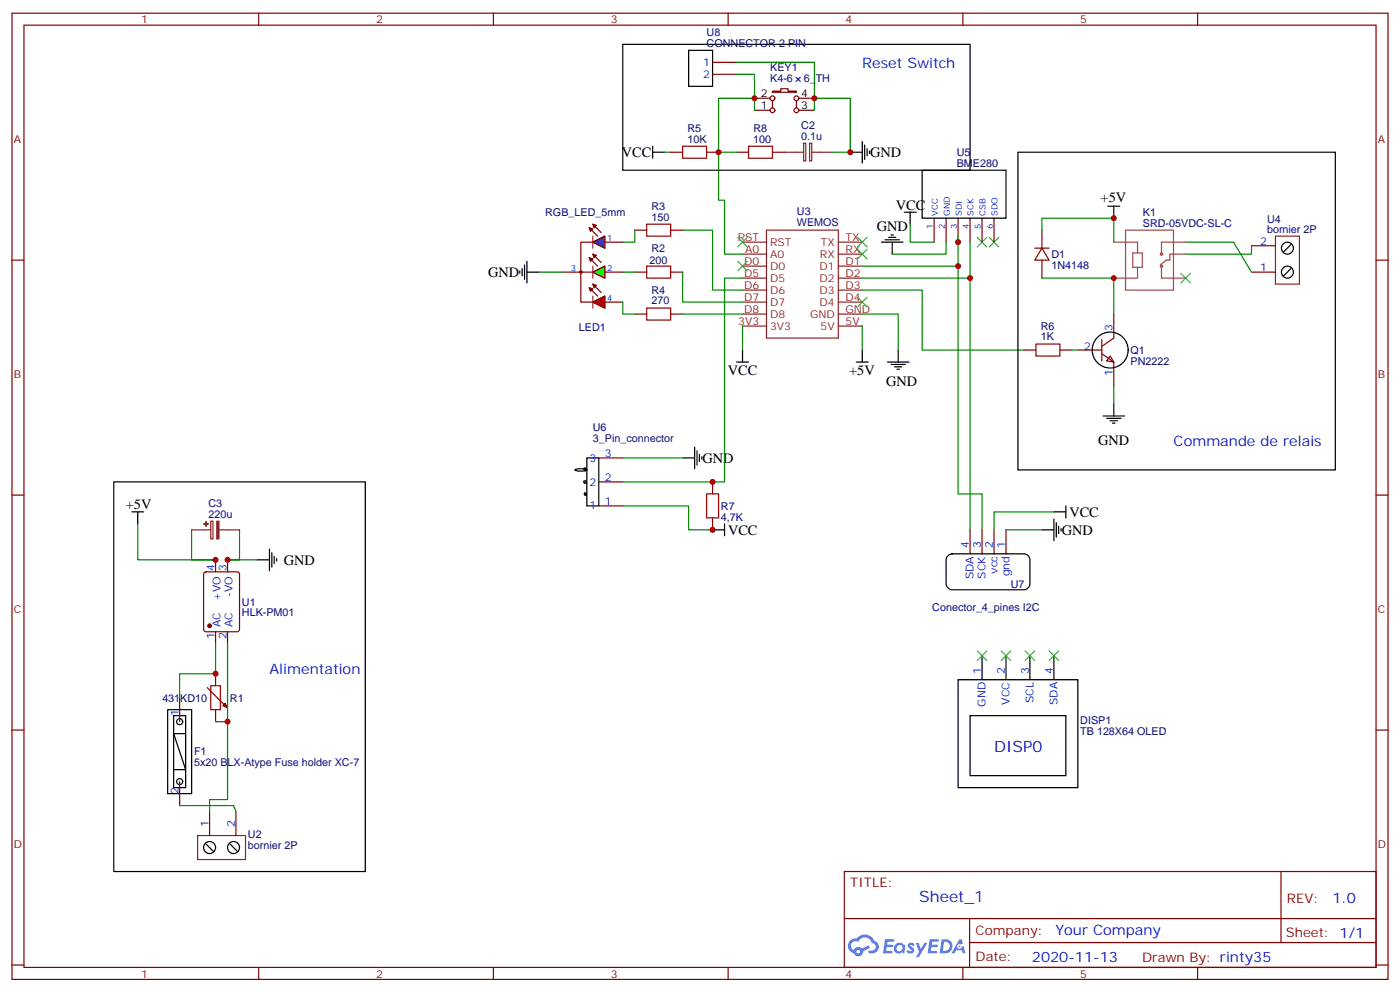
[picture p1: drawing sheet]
<svg xmlns="http://www.w3.org/2000/svg" width="412mm" height="292mm" viewBox="0 0 412 292" stroke-linecap="round" stroke-linejoin="round" font-family="sans-serif">
<g fill="none" stroke="#870000" stroke-width=".35">
<path d="M3.5 3.9h405.4v284.3h-405.4zM7.1 7.4h398.2v277.3h-398.2zM76.2 3.9v3.5M145.3 3.9v3.5M214.5 3.9v3.5M283.6 3.9v3.5M352.8 3.9v3.5M3.5 76.6h3.6M405.3 76.6h3.6M3.5 145.7h3.6M405.3 145.7h3.6M3.5 214.8h3.6"/>
<path d="M405.3 214.8h3.6M248.7 256.5h156.6v28.2h-156.6zM377.3 256.5v20.9M248.7 270.3h156.5M285.6 277.4h119.6M285.6 270.3v14.1M3.5 284h3.6M76.2 284.7v3.5M145.3 284.7v3.5M214.5 284.7v3.5M283.6 284.7v3.5M352.8 284.7v3.5"/>
<path d="M405.3 284h3.6"/>
</g>
<g fill="#5487ff">
<path d="M267.7 277.6a1.22 1.22 0 0 1 1.7 .3l-.4 .6a.47 .47 0 0 0-.3-.4 .47 .47 0 0 0-.5 .2l.1 .2a1.14 1.14 0 0 1 .8 1.8 1.14 1.14 0 0 1-1.9-.1l-.2-.1 .5-.6 .7 .4a.29 .29 0 0 0 .3-.2 .29 .29 0 0 0-.2-.3 1.04 1.04 0 0 1-.6-1.8z"/>
<path d="M260.7 276.4h2.4l.3 .2-.2 .5h-1.8l-.1 .9h1.5l.3 .4-.3 .3h-1.6l-.2 1.1 1.7 .1 .2 .3-.2 .3-2.6 .1z"/>
<path d="M273.8 276.4h2.4l.3 .2-.1 .5h-1.8l-.2 .9h1.6l.3 .4-.4 .3h-1.6l-.1 1.1 1.7 .1 .2 .3-.2 .3h-2.6z"/>
<path d="M282.6 276.4h.7l.3 1.3-.6 .3a.69 .69 0 0 0-1 .2 .69 .69 0 0 0 .4 1 .69 .69 0 0 0 .9-.6l.5-.3 .6 2.2h-.8l-.2-.8h-1.8l-.5 .8h-.8z"/>
<path d="M269.8 277.5h.8l.6 1.8 1.1-1.8h.9l-2.6 4.2h-.8l.9-1.6z"/>
<path d="M277.4 276.4l-.6 4.2h1.3a2.11 2.11 0 0 0 2.5-2.2 2.11 2.11 0 0 0-2.5-2zM278.1 277.1a1.39 1.39 0 0 1 1.7 1.5 1.39 1.39 0 0 1-1.8 1.2h-.3z"/>
<path d="M263.7 278a1.54 1.54 0 0 0-.1 2.2 1.54 1.54 0 0 0 2.2 .1l.6 .3 .3-2.3-.2-.3h-.4a1.49 1.49 0 0 0-2.4 0zM264 279a.94 .94 0 0 1 1.8 0 .94 .94 0 0 1-1.8 0z"/>
<path d="M250.4 276.8a2.18 2.18 0 0 0 1.1 3.7 1.44 1.44 0 0 0 1.6 .9 1.44 1.44 0 0 0 1.2-1.5l2-1-.5-.7-1.9 1a1.47 1.47 0 0 0-2.4 .4 1.39 1.39 0 0 1-.7-1.9 1.39 1.39 0 0 1 2-.5 2.12 2.12 0 0 1 2.2-1.3 2.12 2.12 0 0 1 1.9 1.7 1.14 1.14 0 0 1 1.1 1.4 1.14 1.14 0 0 1-1.7 .7 .43 .43 0 0 0-.5 .4 .43 .43 0 0 0 .4 .5 1.98 1.98 0 0 0 2.5-1.3 1.98 1.98 0 0 0-1.2-2.5 3.1 3.1 0 0 0-5.3-.7l-.9 .1zM252.3 280.1a.55 .55 0 0 1 1.1 0 .55 .55 0 0 1-1.1 0z"/>
<circle cx="282.6" cy="278.5" r=".26"/>
</g>
<g fill="none" stroke="#870000" stroke-width=".35">
<path d="M174.6 71.3h-3.5v17.6h3.5M169.3 80.1h5.3M60.2 168.5l.5-.2h9.1l.7 .4 .1 16.5-.5 .7h-9.4l-.7-.4v-16.5zM63.5 164.7v3.6M67 164.7v3.6M63.5 185.9v3.5M63.5 198.3v3.5M67 185.9v3.5M52.9 205.3v7.1M61 202.4l5.3 5.2M63.5 208.8v3.6M52.9 230v7.1"/>
<path d="M61.7 238.8v7.1M69.5 238.8v7.1"/>
</g>
<g fill="#870000" stroke="#870000" stroke-width=".35">
<path d="M65.6 207.6l.7-.7 .7 1.5z"/>
<circle cx="61.7" cy="184.2" r=".53"/>
</g>
<path d="M62.1 201.8h2.8v7h-2.8z" fill="none" stroke="#a10000" stroke-width=".35"/>
<g fill="none" stroke="#000" stroke-width=".35">
<path d="M217 106.5h3.5M218.7 103v3.5M261.4 106.5h6.4M262.5 107.2h4.2M263.5 107.9h2.1M264.2 108.7h.7M264.6 103v3.5M75.8 164.7h3.6M79.4 161.6v6.3M80.1 162.6v4.3M80.8 163.7v2.1M81.5 164.4v.7"/>
<path d="M49.4 208.8h7v24.7h-7zM51.2 210.6h3.5v21.2h-3.5zM54.7 215.9h-3.5l3.5 10.6h-3.5M60.7 248.4l2.1 2.1M67.7 248.4l2.1 2.1"/>
<circle cx="52.9" cy="212.4" r=".88"/>
<circle cx="52.9" cy="230" r=".88"/>
<circle cx="61.7" cy="249.4" r="1.76"/>
<circle cx="68.8" cy="249.4" r="1.76"/>
</g>
<path d="M254 92.4h10.6v10.6M40.6 154.2v10.5h22.9h-7.1v-8.8M70.6 155.9v8.8h-3.6h8.8M67 189.4v23h-3.5M67 212.4v22.9h-5.3v3.5M52.9 237.1h15.9l.7 1.7" fill="none" stroke="#008700" stroke-width=".35"/>
<g fill="none" stroke="#8c2424" stroke-width=".35">
<path d="M174.6 69.5v3.5M174.6 78.3v3.5M174.6 71.3l3.6-1.8v3.5zM218.7 78.3h7.1M218.7 74.8h7.1M218.7 71.3h7.1M225.8 67.7h21.1v31.8h-21.1zM246.9 78.3h7.1M246.9 74.8h7.1M246.9 71.3h7.1M174.6 88.9l3.6-1.8v3.6zM174.6 87.1v3.6"/>
<path d="M174.6 80.1l3.6-1.8v3.5zM218.7 96h7.1M218.7 92.4h7.1M218.7 88.9h7.1M218.7 85.4h7.1M218.7 81.8h7.1M246.9 96h7.1M246.9 92.4h7.1M246.9 88.9h7.1M246.9 85.4h7.1M246.9 81.8h7.1M58.2 245.9h14.1v7h-14.1z"/>
</g>
<path d="M174.6 88.9l3.6-1.8v3.6z" fill="#f00" stroke="#870000" stroke-width=".35"/>
<path d="M174.6 80.1l3.6-1.8v3.5z" fill="#0f0" stroke="#870000" stroke-width=".35"/>
<path d="M174.6 71.3l3.6-1.8v3.5z" fill="#00f" stroke="#870000" stroke-width=".35"/>
<g fill="#870000" stroke="#870000" stroke-width=".35">
<path d="M173.6 67l1 .4-.7 .7z"/>
<path d="M174.6 66l1.1 .3-.7 .7z"/>
<path d="M173.6 75.8l1 .4-.7 .7z"/>
<path d="M174.6 74.8l1.1 .3-.7 .7z"/>
<path d="M173.6 84.7l1 .3-.7 .7z"/>
<path d="M174.6 83.6l1.1 .4-.7 .7z"/>
</g>
<g fill="none" stroke="#870000" stroke-width=".35">
<path d="M222.2 32.5h4.6M222.2 28.9h4.6M227.5 26.8h2.5v-.7h2.1v.7h2.5v.4h-7.1zM227.5 29.6v2.2M234.6 29.6v2.2M235.3 32.5h4.6M235.3 28.9h4.6M173.6 67l2.4 2.5M173.6 75.8l2.4 2.5M174.6 66l2.5 2.4M174.6 74.8l2.5 2.5M178.2 71.3h5.2"/>
<path d="M187 67.7h3.5M197.6 67.7h3.5M304.8 73h4.2M306.9 73l2.1 3.6h-4.2zM306.9 67.7v5.3M306.9 76.6v5.2M368.7 72.3h7M165.8 80.1h3.5M173.6 84.7l2.4 2.4M174.6 83.6l2.5 2.5M178.2 80.1h5.2M178.2 88.9h5.2"/>
<path d="M368.7 80.1h7"/>
<circle cx="227.5" cy="32.5" r=".71"/>
<circle cx="227.5" cy="28.9" r=".71"/>
<circle cx="234.6" cy="28.9" r=".71"/>
<circle cx="234.6" cy="32.5" r=".71"/>
</g>
<circle cx="171.1" cy="80.1" r=".35" fill="none" stroke="#900" stroke-width=".35"/>
<g fill="none" stroke="#000" stroke-width=".35">
<path d="M192.3 44.8h3.5M192.3 43v3.6M250.5 44.8h3.5M254 41.6v6.4M254.7 42.7v4.2M255.4 43.7v2.2M256.1 44.4v.8M153.1 79.7v.7M153.8 79v2.1M154.5 78v4.2M155.2 76.9v6.4M259.6 71.3h6.4"/>
<path d="M260.7 70.6h4.2M261.8 69.8h2.1M262.5 69.1h.7M262.8 71.3v3.5M266.3 62.4h3.6M268.1 62.4v3.6M326.3 60.7h3.5M328.1 60.7v3.5M380.3 79l-2.1 2.1M380.3 72l-2.1 2.1M155.2 80.1h3.5M252.2 106.5h3.6"/>
<path d="M254 103v3.5M38.8 150.6h3.5M40.6 150.6v3.6"/>
<circle cx="379.2" cy="73" r="1.76"/>
<circle cx="379.2" cy="80.1" r="1.76"/>
</g>
<path d="M195.8 44.8h1.8M187 67.7v3.6h-3.6M201.1 67.7h8.8v17.7h8.8M158.7 80.1h7.1M218.7 96v7M254 96v7M63.5 189.4v8.9h-10.6v7" fill="none" stroke="#008700" stroke-width=".35"/>
<g fill="none" stroke="#3c3" stroke-width=".35">
<path d="M217.3 69.8l2.8 2.9M217.3 76.9l2.8 2.8M220.1 69.8l-2.8 2.9M220.1 76.9l-2.8 2.8M252.6 73.4l2.8 2.8M252.6 69.8l2.8 2.9M255.4 73.4l-2.8 2.8M255.4 69.8l-2.8 2.9M287.9 69.8l2.8 2.9M290.7 69.8l-2.8 2.9M291.4 69.8l2.8 2.9M294.2 69.8l-2.8 2.9"/>
<path d="M252.6 87.5l2.8 2.8M255.4 87.5l-2.8 2.8"/>
</g>
<path d="M231.1 44.8h5.6M236.7 42.2h.6v5.1h-.6zM238.5 42.2h.6v5.1h-.6zM239.2 44.8h6M375.7 69.5h7.1v14.1h-7.1z" fill="none" stroke="#8c2424" stroke-width=".35"/>
<path d="M190.5 66h7.1v3.5h-7.1z" fill="none" stroke="#a10000" stroke-width=".35"/>
<path d="M327 104.8l1.1 1.7-2.1-.3z" fill="#fff" stroke="#870000" stroke-width=".35"/>
<g fill="none" stroke="#870000" stroke-width=".35">
<path d="M209.9 18.3h7.1M209.9 21.9h7.1M197.6 44.8h3.5M208.1 44.8h3.6M217 44.8h3.5M227.5 44.8h3.6M275.2 64.2v7.1M278.7 64.2v7.1M282.2 64.2v7.1M285.8 64.2v7.1M289.3 64.2v7.1M292.8 64.2v7.1"/>
<path d="M187 80.1h3.5M187 92.4h3.5M197.6 80.1h3.5M197.6 92.4h3.5M324.6 99.8v6.4M328.1 92.4v7.1l-3.5 2.5M301.6 103h3.6M312.2 103h3.5M317.5 103h7.1M324.6 104.1l3.5 2.4v7.1M176.4 134.8h7M176.4 141.8h7"/>
<path d="M176.4 148.9h7M209.9 141.8v3.5M209.9 152.4v3.5M285.8 155.9v7.1M289.3 155.9v7.1M292.8 155.9v7.1M296.3 155.9v7.1"/>
</g>
<g fill="none" stroke="#000" stroke-width=".35">
<path d="M183.4 13.1h102.4v37h-102.4zM202.8 14.8h7.1v10.6h-7.1zM271.6 50.1h24.7v14.1h-24.7zM299.9 44.8h93.4v93.5h-93.4zM328.1 118.9v3.5M169.4 138.2a5.1 5.1 0 0 1 3.5 .1 4.6 4.6 0 0 1-3.6 0zM172.7 138l-.2-.3-.5 .2 .2 .6h.3l.2-.3M172.9 134.8h3.5v14.1h-3.5zM201.1 134.8h3.5M204.6 131.6v6.3M205.3 132.6v4.3M206 133.7v2.1"/>
<path d="M206.7 134.4v.7M324.9 122.4h6.4M326 123.1h4.2M327 123.8h2.1M327.7 124.5h.7M33.5 141.8h74.1v114.7h-74.1zM172.7 145.2l-.4-.1-.2 .2 .2 .4 .4-.2M172.8 141.7l-.2-.2h-.5l-.1 .5 .1 .2h.6l.1-.4M209.9 155.9h3.5M213.4 154.2v3.5M306.9 155.9h3.5M310.4 150.6h3.6"/>
<path d="M310.4 152.8v6.3M311.1 153.8v4.2M311.9 154.9v2.1M312.6 155.6v.7M314 148.9v3.5M279.3 163.5l1.2-.5h21.1a1.76 1.76 0 0 1 1.8 1.7v7.1a1.89 1.89 0 0 1-1.8 1.8h-21.1a1.89 1.89 0 0 1-1.8-1.8v-7.1zM289.3 193v7M296.3 193v7M303.4 193v7M310.4 193v7M282.2 200h35.3v31.8h-35.3zM285.8 210.6h28.2v17.6h-28.2z"/>
<circle cx="327" cy="103" r="5.3"/>
</g>
<g fill="none" stroke="#008700" stroke-width=".35">
<path d="M217 18.3h22.9v10.6M217 21.9h5.2v7M222.2 32.5v-3.6h-10.5v15.9h5.3M239.9 28.9h10.6v15.9h-5.3M239.9 28.9v3.6M211.7 44.8v14.1h1.7v15.9h5.3M268.1 66v5.3h7.1M278.7 71.3v3.5h-15.9M282.2 69.5v8.8h-28.2M282.2 78.3v67h7.1v10.6M285.8 71.3v10.5h-31.8M306.9 67.7v-3.5h21.2v7.1"/>
<path d="M349.2 71.3h14.2l5.3 8.8M368.7 72.3v2.5h-19.5M183.4 88.9v3.5h3.6M183.4 80.1h3.6M201.1 80.1v8.8h17.6M201.1 92.4h17.6M218.7 81.8h-5.3v60h-30M254 85.4h17.6v17.6h30M285.8 81.8v74.1M306.9 81.8h21.2v10.6M315.7 103h1.8M328.1 113.6v5.3"/>
<path d="M183.4 134.8h17.7M183.4 148.9h19.4v7h7.1M296.3 155.9h10.6M310.4 150.6h-17.6v5.3"/>
</g>
<g fill="none" stroke="#a64a4a" stroke-width=".35">
<path d="M328.1 71.3h7v3.1M331.6 67.7h14.1v17.7h-14.1zM333.7 74.4h2.8v4.3h-2.8zM335.1 78.7v3.1h-7M342.1 78.3v3.5h3.6M342.5 78.3a.35 .35 0 0 0-.5-.3 .35 .35 0 0 0-.1 .5 .35 .35 0 0 0 .5 0l.1-.2M345.7 71.3h-3.6v3.5M345.7 74.8h-1.1v1.8h-1.1l-1.7 1.4M345.8 71.3h3.4M345.8 74.8h3.4M345.8 81.8h3.4"/>
<circle cx="342.1" cy="74.8" r=".35"/>
</g>
<path d="M201.1 43h7v3.6h-7zM220.5 43h7v3.6h-7zM190.5 78.3h7.1v3.5h-7.1zM190.5 90.7h7.1v3.5h-7.1zM305.2 101.2h7v3.6h-7zM208.1 145.3h3.6v7.1h-3.6z" fill="none" stroke="#a10000" stroke-width=".35"/>
<path d="M347.8 80.4l2.9 2.9M350.7 80.4l-2.9 2.9M287.9 191.6l2.8 2.8M290.7 191.6l-2.8 2.8M294.9 191.6l2.8 2.8M297.7 191.6l-2.8 2.8M302 191.6l2.8 2.8M304.8 191.6l-2.8 2.8M309 191.6l2.9 2.8M311.9 191.6l-2.9 2.8" fill="none" stroke="#3c3" stroke-width=".35"/>
<path d="M56.4 155.9h5.7M62.1 153.4h.6v5.2h-.6zM64.6 155.9h6" fill="none" stroke="#8c2424" stroke-width=".35"/>
<g fill="#8c2424" stroke="#8c2424" stroke-width=".35">
<path d="M63.9 153.4h.6v5.2h-.6z"/>
<path d="M60.7 153.5v1.4z"/>
<path d="M60 154.2h1.4z"/>
</g>
<g fill="#c00">
<circle cx="63.5" cy="198.3" r=".88"/>
<circle cx="67" cy="212.4" r=".88"/>
<circle cx="63.5" cy="164.7" r=".88"/>
<circle cx="67" cy="164.7" r=".88"/>
<circle cx="328.1" cy="64.2" r=".88"/>
<circle cx="328.1" cy="81.8" r=".88"/>
<circle cx="222.3" cy="28.9" r=".88"/>
<circle cx="239.9" cy="28.9" r=".88"/>
<circle cx="250.5" cy="44.8" r=".88"/>
<circle cx="209.9" cy="155.9" r=".88"/>
<circle cx="209.9" cy="141.8" r=".88"/>
<circle cx="282.2" cy="71.3" r=".88"/>
<circle cx="282.2" cy="78.3" r=".88"/>
<circle cx="285.8" cy="81.8" r=".88"/>
<circle cx="211.7" cy="44.8" r=".88"/>
</g>
<g font-size="4.6" fill="#00f">
<text x="292.8" y="221.2">DISP0</text>
<text x="270.8" y="265.5">Sheet_1</text>
</g>
<g font-size="4.2" fill="#00f">
<text x="254" y="20.1">Reset Switch</text>
<text x="345.7" y="131.2">Commande de relais</text>
<text x="79.4" y="198.3">Alimentation</text>
<text x="392.5" y="265.7">1.0</text>
<text x="310.9" y="275.3">Your Company</text>
<text x="304" y="283.1">2020-11-13</text>
</g>
<g font-size="4.2">
<text x="183.2" y="46.2">VCC</text>
<text x="256.3" y="46.2">GND</text>
<text x="324.2" y="59.5">+5V</text>
<text x="263.9" y="61.7">VCC</text>
<text x="258.2" y="68">GND</text>
<text x="143.8" y="81.5">GND</text>
<text x="214.4" y="110.5">VCC</text>
<text x="250.1" y="110.5">+5V</text>
<text x="261.1" y="113.6">GND</text>
<text x="323.5" y="130.9">GND</text>
<text x="206.9" y="136.2">GND</text>
<text x="37" y="149.9">+5V</text>
<text x="315" y="152">VCC</text>
<text x="214.5" y="157.3">VCC</text>
<text x="312.7" y="157.3">GND</text>
<text x="83.6" y="166.1">GND</text>
</g>
<g font-size="3.9" fill="#800">
<text x="250.5" y="261.1">TITLE:</text>
<text x="379.1" y="265.7">REV:</text>
<text x="287.4" y="275.3">Company:</text>
<text x="378.7" y="275.9">Sheet: 1/1</text>
<text x="287.4" y="282.9">Date:</text>
<text x="336.4" y="283">Drawn By: rinty35</text>
</g>
<g font-size="3.2" fill="#800">
<text x="41.6" y="6.9">1</text>
<text x="110.8" y="6.9">2</text>
<text x="179.9" y="6.9">3</text>
<text x="249.1" y="6.9">4</text>
<text x="318.2" y="6.9">5</text>
<text x="4.1" y="42">A</text>
<text x="405.9" y="42">A</text>
<text x="4.1" y="111.1">B</text>
<text x="405.9" y="111.1">B</text>
<text x="4.1" y="180.3">C</text>
<text x="405.9" y="180.3">C</text>
<text x="4.1" y="249.4">D</text>
<text x="405.9" y="249.4">D</text>
<text x="41.6" y="287.7">1</text>
<text x="110.8" y="287.7">2</text>
<text x="179.9" y="287.7">3</text>
<text x="249.1" y="287.7">4</text>
<text x="318.2" y="287.7">5</text>
</g>
<g font-size="3.2" fill="#000080">
<text x="208.2" y="10.6">U8</text>
<text x="208.1" y="13.8">CONNECTOR 2 PIN</text>
<text x="226.9" y="21">KEY1</text>
<text x="226.9" y="24.2">K4-6</text>
<text x="236.7" y="24.2">6_TH</text>
<text x="202.5" y="42">10K</text>
<text x="202.5" y="38.8">R5</text>
<text x="221.9" y="42">100</text>
<text x="221.9" y="38.8">R8</text>
<text x="236" y="41.1">0.1u</text>
<text x="236" y="37.9">C2</text>
<text x="281.8" y="45.9">U5</text>
<text x="281.8" y="49">BME280</text>
<text x="160.6" y="63.6">RGB_LED_5mm</text>
<text x="191.9" y="64.9">150</text>
<text x="191.9" y="61.7">R3</text>
<text x="234.7" y="63.4">U3</text>
<text x="336.7" y="63.5">K1</text>
<text x="373.2" y="65.5">U4</text>
<text x="234.7" y="66.6">WEMOS</text>
<text x="336.7" y="66.7">SRD-05VDC-SL-C</text>
<text x="373.2" y="68.4">bornier 2P</text>
<text x="191.3" y="77.7">200</text>
<text x="191.9" y="74">R2</text>
<text x="309.7" y="75.9">D1</text>
<text x="309.7" y="79.1">1N4148</text>
<text x="191.9" y="89.6">270</text>
<text x="191.9" y="86.4">R4</text>
<text x="170.5" y="97.4">LED1</text>
<text x="306.6" y="100.2">1K</text>
<text x="306.6" y="97">R6</text>
<text x="333" y="107.4">PN2222</text>
<text x="333" y="104.1">Q1</text>
<text x="174.6" y="130.1">3_Pin_connector</text>
<text x="174.6" y="126.9">U6</text>
<text x="61.4" y="149.2">C3</text>
<text x="61.4" y="152.3">220u</text>
<text x="212.4" y="153.2">4,7K</text>
<text x="212.4" y="150">R7</text>
<text x="297.8" y="172.9">U7</text>
<text x="71.3" y="178.3">U1</text>
<text x="274.6" y="179.9">Conector_4_pines I2C</text>
<text x="71.3" y="181.2">HLK-PM01</text>
<text x="47.8" y="206.4">431KD10</text>
<text x="67.7" y="206.4">R1</text>
<text x="318.2" y="213.1">DISP1</text>
<text x="318.2" y="216.3">TB 128X64 OLED</text>
<text x="57.1" y="225.5">5x20 BLX-Atype Fuse holder XC-7</text>
<text x="57.1" y="222.3">F1</text>
<text x="73" y="249.9">bornier 2P</text>
<text x="73" y="246.7">U2</text>
</g>
<g font-size="3.2" fill="#00f">
<text x="207.2" y="19.4">1</text>
<text x="207.2" y="22.9">2</text>
<text x="371.2" y="72">2</text>
<text x="371.2" y="79.7">1</text>
<text x="327.7" y="97.4" transform="rotate(-90 327.7 97.4)">3</text>
<text x="319.4" y="103">2</text>
<text x="327.7" y="110.7" transform="rotate(-90 327.7 110.7)">1</text>
<text x="173.7" y="135.8">3</text>
<text x="178.2" y="134.4">3</text>
<text x="173.7" y="142.9">2</text>
<text x="178.2" y="141.5">2</text>
<text x="173.7" y="149.9">1</text>
<text x="178.2" y="148.5">1</text>
<text x="285.4" y="161.2" transform="rotate(-90 285.4 161.2)">4</text>
<text x="288.9" y="161.2" transform="rotate(-90 288.9 161.2)">3</text>
<text x="292.5" y="161.2" transform="rotate(-90 292.5 161.2)">2</text>
<text x="296" y="161.2" transform="rotate(-90 296 161.2)">1</text>
<text x="63.1" y="168.1" transform="rotate(-90 63.1 168.1)">4</text>
<text x="66.7" y="168.1" transform="rotate(-90 66.7 168.1)">3</text>
<text x="286.8" y="170.5" transform="rotate(-90 286.8 170.5)">SDA</text>
<text x="290.3" y="170.3" transform="rotate(-90 290.3 170.3)">SCK</text>
<text x="293.9" y="168.9" transform="rotate(-90 293.9 168.9)">vcc</text>
<text x="297.4" y="169.7" transform="rotate(-90 297.4 169.7)">gnd</text>
<text x="64.9" y="176.8" transform="rotate(-90 64.9 176.8)">+VO</text>
<text x="68.4" y="175.7" transform="rotate(-90 68.4 175.7)">-VO</text>
<text x="64.9" y="184.6" transform="rotate(-90 64.9 184.6)">AC</text>
<text x="68.4" y="184.6" transform="rotate(-90 68.4 184.6)">AC</text>
<text x="63.1" y="188.1" transform="rotate(-90 63.1 188.1)">1</text>
<text x="66.7" y="188.1" transform="rotate(-90 66.7 188.1)">2</text>
<text x="288.9" y="198.3" transform="rotate(-90 288.9 198.3)">1</text>
<text x="296" y="198.3" transform="rotate(-90 296 198.3)">2</text>
<text x="303" y="198.3" transform="rotate(-90 303 198.3)">3</text>
<text x="310.1" y="198.3" transform="rotate(-90 310.1 198.3)">4</text>
<text x="290.3" y="208" transform="rotate(-90 290.3 208)">GND</text>
<text x="297.4" y="207.3" transform="rotate(-90 297.4 207.3)">VCC</text>
<text x="304.4" y="206.9" transform="rotate(-90 304.4 206.9)">SCL</text>
<text x="311.5" y="207.5" transform="rotate(-90 311.5 207.5)">SDA</text>
<text x="52.6" y="210.6" transform="rotate(-90 52.6 210.6)">1</text>
<text x="52.6" y="233.8" transform="rotate(-90 52.6 233.8)">2</text>
<text x="61.4" y="243.4" transform="rotate(-90 61.4 243.4)">1</text>
<text x="69.1" y="243.4" transform="rotate(-90 69.1 243.4)">2</text>
</g>
<g font-size="3.2">
<text x="224.1" y="28.6">2</text>
<text x="236" y="28.6">4</text>
<text x="224.1" y="32.1">1</text>
<text x="236" y="32.1">3</text>
</g>
<g font-size="3.2" fill="#8d2323">
<text x="217.3" y="70.9">RST</text>
<text x="249.1" y="70.9">TX</text>
<text x="219.2" y="78">D0</text>
<text x="219.5" y="74.4">A0</text>
<text x="226.8" y="75.8">A0</text>
<text x="226.8" y="72.3">RST</text>
<text x="241.5" y="75.8">RX</text>
<text x="241.8" y="72.3">TX</text>
<text x="249.1" y="78">D1</text>
<text x="249.1" y="74.4">RX</text>
<text x="219.2" y="81.5">D5</text>
<text x="226.8" y="82.9">D5</text>
<text x="226.8" y="79.4">D0</text>
<text x="241.4" y="82.9">D2</text>
<text x="241.4" y="79.4">D1</text>
<text x="249.1" y="81.5">D2</text>
<text x="219.2" y="88.5">D7</text>
<text x="219.2" y="85">D6</text>
<text x="226.8" y="90">D7</text>
<text x="226.8" y="86.4">D6</text>
<text x="241.4" y="90">D4</text>
<text x="241.4" y="86.4">D3</text>
<text x="249.1" y="88.5">D4</text>
<text x="249.1" y="85">D3</text>
<text x="217.5" y="95.6">3V3</text>
<text x="219.2" y="92.1">D8</text>
<text x="226.8" y="93.5">D8</text>
<text x="238.6" y="93.5">GND</text>
<text x="249.1" y="95.6">5V</text>
<text x="249.1" y="92.1">GND</text>
<text x="226.8" y="97">3V3</text>
<text x="241.7" y="97">5V</text>
</g>
<g font-size="2.5" fill="#00f">
<text x="276.2" y="63.5" transform="rotate(-90 276.2 63.5)">VCC</text>
<text x="279.8" y="63.5" transform="rotate(-90 279.8 63.5)">GND</text>
<text x="283.3" y="63.5" transform="rotate(-90 283.3 63.5)">SDI</text>
<text x="286.8" y="63.5" transform="rotate(-90 286.8 63.5)">SCK</text>
<text x="290.3" y="63.5" transform="rotate(-90 290.3 63.5)">CSB</text>
<text x="293.9" y="63.5" transform="rotate(-90 293.9 63.5)">SDO</text>
<text x="178.9" y="70.9">1</text>
<text x="274.8" y="67.5" transform="rotate(-90 274.8 67.5)">1</text>
<text x="278.3" y="67.5" transform="rotate(-90 278.3 67.5)">2</text>
<text x="281.9" y="67.5" transform="rotate(-90 281.9 67.5)">3</text>
<text x="285.4" y="67.5" transform="rotate(-90 285.4 67.5)">4</text>
<text x="288.9" y="67.5" transform="rotate(-90 288.9 67.5)">5</text>
<text x="292.5" y="67.5" transform="rotate(-90 292.5 67.5)">6</text>
<text x="168.1" y="79.7">3</text>
<text x="178.9" y="79.7">2</text>
<text x="178.9" y="88.5">4</text>
</g>
</svg>
